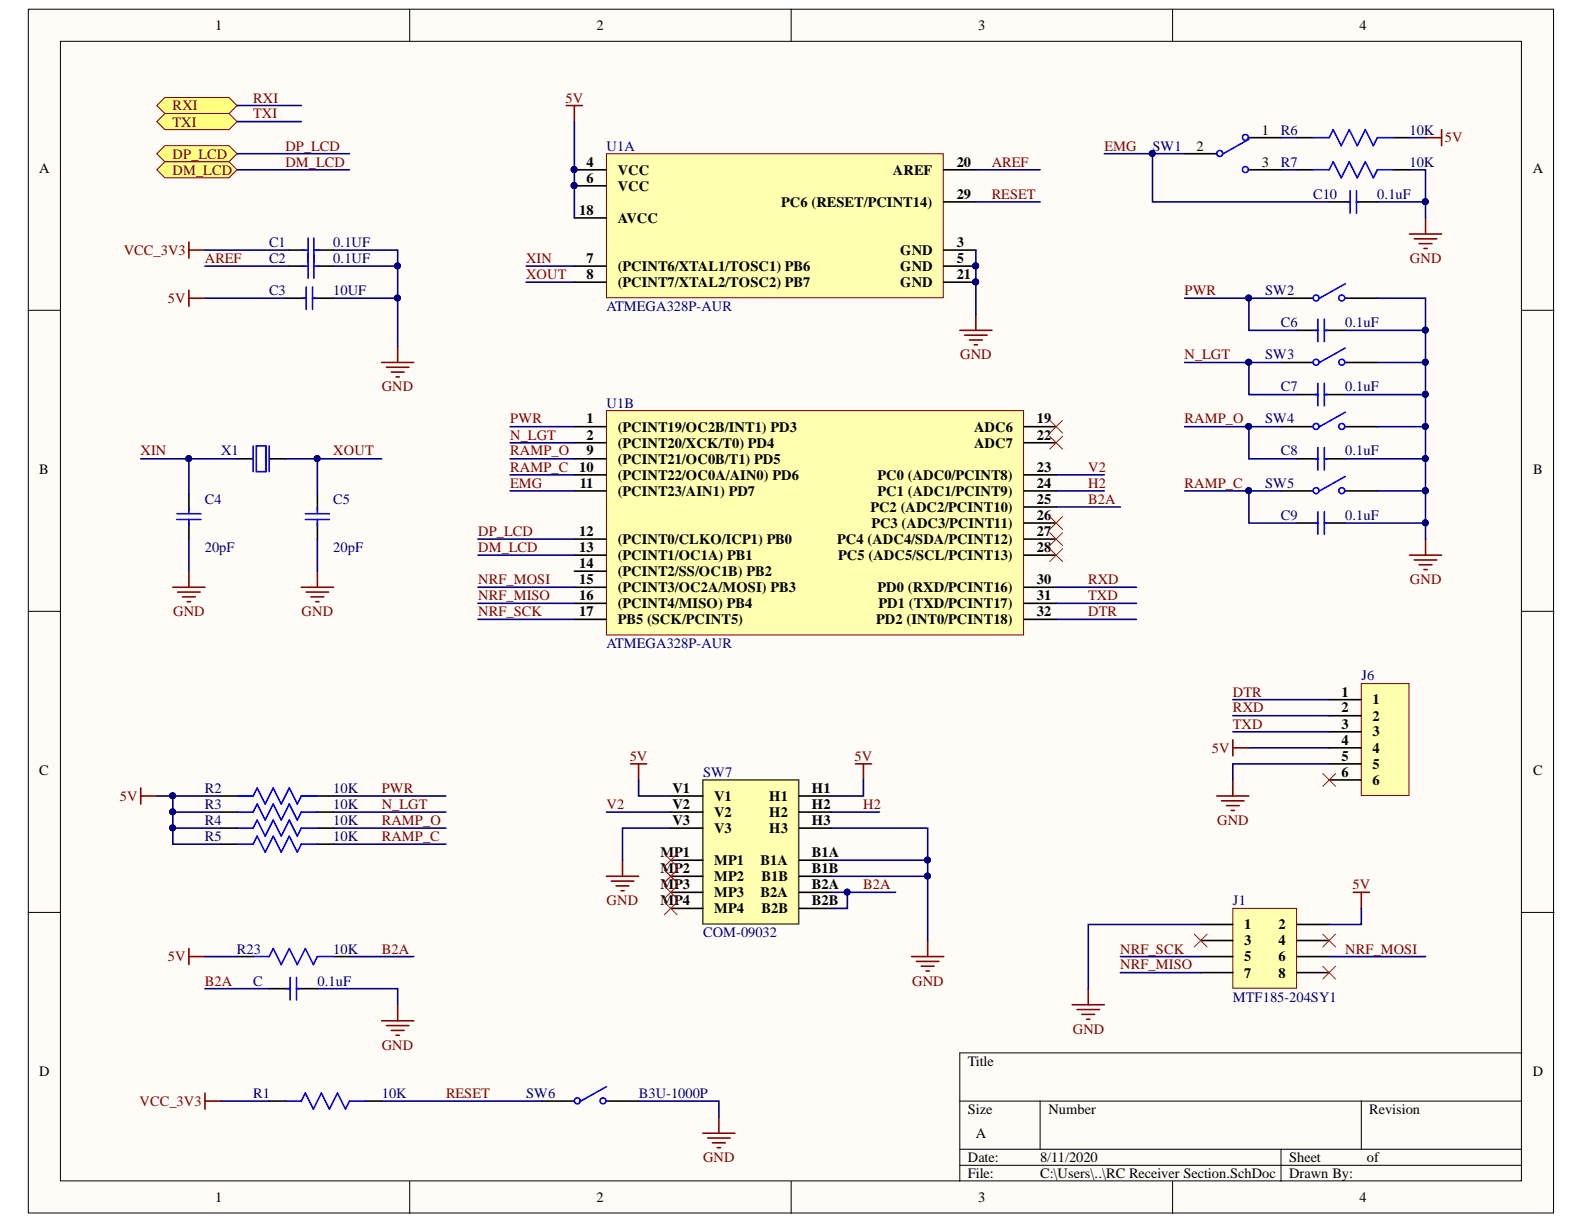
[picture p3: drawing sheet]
<svg xmlns="http://www.w3.org/2000/svg" width="279mm" height="216mm" viewBox="0 0 279 216" stroke-linecap="round" stroke-linejoin="round" font-family="sans-serif">
<g fill="#fffcf8" stroke="#000" stroke-width=".18">
<path d="M5 1.6h269v212.4h-269z"/>
<path d="M10.7 7.3h257.7v201h-257.7z"/>
</g>
<g fill="none" stroke="#000" stroke-width=".18">
<path d="M72.3 1.6v5.7M139.6 1.6v5.7M206.8 1.6v5.7M5 54.7h5.7M268.4 54.7h5.7M5 107.8h5.7M268.4 107.8h5.7M5 160.9h5.7M268.4 160.9h5.7M169.3 194.2h99.1M183.5 194.2v8.5M240.1 194.2v8.5"/>
<path d="M268.4 185.7h-99.1v22.7M72.3 208.4v5.6M139.6 208.4v5.6M169.3 202.7h99.1M169.3 205.5h99.1M206.8 208.4v5.6M226 202.7v5.7"/>
</g>
<path d="M107 27.1h59.4v25.4h-59.4z" fill="#ffffb0" stroke="#800000" stroke-width=".18"/>
<path d="M101.3 29.9h5.7M101.3 32.8h5.7M101.3 38.4h5.7M166.5 29.9h5.6M166.5 35.6h5.6M101.3 46.9h5.7M101.3 49.8h5.7M166.5 44.1h5.6M166.5 46.9h5.6M166.5 49.8h5.6" fill="none" stroke="#000" stroke-width=".28"/>
<g fill="#000080" stroke="#000080" stroke-width=".18">
<circle cx="101.3" cy="29.9" r=".52"/>
<circle cx="172.1" cy="46.9" r=".52"/>
<circle cx="101.3" cy="32.7" r=".52"/>
<circle cx="172.1" cy="49.7" r=".52"/>
</g>
<path d="M107 72.4h73.5v39.6h-73.5z" fill="#ffffb0" stroke="#800000" stroke-width=".18"/>
<g fill="none" stroke="#000" stroke-width=".28">
<path d="M50.3 52.6h3.7M50.9 44.1h2.8M50.9 46.9h2.8M55.1 52.6h3.7M56 44.1h2.8M56 46.9h2.8M101.3 75.3h5.7M101.3 78.1h5.7M180.6 75.3h5.7M180.6 78.1h5.7M33.3 87.2v2.8M33.3 92.3v2.8"/>
<path d="M41.8 80.9h2.9M47.5 80.9h2.8M56 87.2v2.8M56 92.3v2.8M101.3 80.9h5.7M101.3 83.8h5.7M101.3 86.6h5.7M101.3 95.1h5.7M101.3 97.9h5.7M180.6 83.8h5.7M180.6 86.6h5.7M180.6 95.1h5.7"/>
<path d="M180.6 97.9h5.7M180.6 89.4h5.7M180.6 92.3h5.7M101.3 100.8h5.7M101.3 103.6h5.7M101.3 106.4h5.7M101.3 109.3h5.7M180.6 103.6h5.7M180.6 106.4h5.7M180.6 109.3h5.7M47.5 194.2h2.8M64.5 194.2h2.8"/>
<path d="M95.6 194.2h5.7M107 194.2h5.6"/>
</g>
<g fill="none" stroke="#00f" stroke-width=".28">
<path d="M53.3 44.1h1M53.3 46.9h1M53.4 52.6h.6M54 50.6v4M54.3 42v7.1M55.1 50.6v4M55.1 52.6h.6M55.4 44.1h1M55.4 42v7.1M55.4 46.9h1M44.7 78.7v4.5M45.2 78.7h1.7v4.5h-1.7z"/>
<path d="M47.5 78.7v4.5M31.2 91.6h4.2M31.2 90.6h4.2M33.3 89.6v1M33.3 91.6v1.1M53.9 91.6h4.2M53.9 90.6h4.2M56 89.6v1M56 91.6v1.1M50.3 194.2h2.8l.8-1.4 1.4 2.8 1.4-2.8 1.4 2.8 1.4-2.8 1.4 2.8 .7-1.4h2.9M107 191.7l-4.6 2.5"/>
<circle cx="101.8" cy="194.2" r=".52"/>
<circle cx="106.4" cy="194.2" r=".52"/>
</g>
<g fill="none" stroke="#800000" stroke-width=".28">
<path d="M33.3 42.7v2.8M33.3 51.2v2.8M33.3 52.6h2.9M33.3 44.1h2.9M169.3 58.3h5.7M170.1 59.1h4M171 60h2.3M172.1 55.4v2.9M67.3 63.9h5.7M68.2 64.8h3.9M69 65.6h2.3M69.9 66.5h.5"/>
<path d="M70.1 61.1v2.8M171.8 60.8h.6M30.5 103.6h5.7M31.3 104.4h4M32.2 105.3h2.3M33 106.1h.6M33.3 100.8v2.8M53.1 103.6h5.7M54 104.4h4M54.8 105.3h2.3M55.7 106.1h.6M56 100.8v2.8"/>
<path d="M36.2 192.8v2.8M36.2 194.2h2.8M124 199.9h5.6M126.8 197.1v2.8M124.8 200.7h4M125.7 201.6h2.2M126.5 202.4h.6"/>
</g>
<path d="M185.2 74.1l2.2 2.3M185.2 77l2.2 2.2M187.4 74.1l-2.2 2.3M187.4 77l-2.2 2.2M185.2 91.1l2.2 2.3M185.2 94l2.2 2.2M185.2 96.8l2.2 2.3M187.4 91.1l-2.2 2.3M187.4 94l-2.2 2.2M187.4 96.8l-2.2 2.3" fill="none" stroke="#f00" stroke-width=".18"/>
<g fill="#ffff80" stroke="#800000" stroke-width=".18">
<path d="M27.7 18.6l1.4-1.4h11.3l1.4 1.4-1.4 1.4h-11.3z" fill-rule="evenodd"/>
<path d="M27.7 21.4l1.4-1.4h11.3l1.4 1.4-1.4 1.5h-11.3z" fill-rule="evenodd"/>
</g>
<path d="M217.5 160.2h11.2v14.1h-11.2z" fill="#ffffb0" stroke="#800000" stroke-width=".18"/>
<g fill="none" stroke="#000" stroke-width=".28">
<path d="M209 27.1h5.6M220.3 24.3h5.7M220.3 29.9h5.7M228.8 24.3h2.8M228.8 29.9h2.8M245.8 24.3h2.8M245.8 29.9h2.8M226 52.6h5.6M237.3 52.6h5.7M226 63.9h5.6M226 75.3h5.6M237.3 63.9h5.7"/>
<path d="M237.3 75.3h5.7M226 86.6h5.6M237.3 86.6h5.7M39 140.4h2.8M39 143.2h2.8M39 146.1h2.8M39 148.9h2.8M56 140.4h2.8M56 143.2h2.8M56 146.1h2.8M56 148.9h2.8M211.8 163.1h5.7"/>
<path d="M211.8 165.9h5.7M211.8 168.7h5.7M211.8 171.6h5.7M228.8 163.1h5.7M228.8 165.9h5.7M228.8 168.7h5.7M228.8 171.6h5.7"/>
</g>
<g fill="none" stroke="#800000" stroke-width=".28">
<path d="M99.9 18.6h2.8M101.3 18.6v2.8M251.4 24.3h2.9M251.4 38.4v2.9M254.3 22.9v2.8M248.6 41.3h5.7M249.5 42.1h3.9M250.3 43h2.3M251.2 43.8h.5M248.6 97.9h5.7M249.5 98.8h3.9M250.3 99.6h2.3"/>
<path d="M251.4 95.1v2.8M251.2 100.5h.5M24.8 139v2.8M24.8 140.4h2.9M238.7 157.4h2.8M240.1 157.4v2.8M189.1 177.2h5.7M190 178.1h3.9M190.8 178.9h2.3M191.7 179.8h.5M192 174.4v2.8"/>
</g>
<path d="M210.7 164.8l2.2 2.2M212.9 164.8l-2.2 2.2M233.3 164.8l2.3 2.2M233.3 170.4l2.3 2.3M235.6 164.8l-2.3 2.2M235.6 170.4l-2.3 2.3" fill="none" stroke="#f00" stroke-width=".18"/>
<g fill="none" stroke="#00f" stroke-width=".28">
<path d="M220.3 24.6l-4.5 2.5M231.6 24.3h2.9l.7-1.4 1.4 2.8 1.4-2.8 1.4 2.8 1.4-2.8 1.4 2.8 .8-1.4h2.8M231.6 29.9h2.9l.7-1.4 1.4 2.9 1.4-2.9 1.4 2.9 1.4-2.9 1.4 2.9 .8-1.5h2.8M237.3 50.1l-4.5 2.5M237.3 61.4l-4.5 2.5M237.3 72.7l-4.5 2.6M237.3 84l-4.5 2.6M41.8 140.4h2.9l.7-1.4 1.4 2.8 1.4-2.8 1.4 2.8 1.4-2.8 1.4 2.8 .7-1.4h2.9M41.8 146.1h2.9l.7-1.4 1.4 2.8 1.4-2.8 1.4 2.8 1.4-2.8 1.4 2.8 .7-1.4h2.9M41.8 143.2h2.9l.7-1.4 1.4 2.9 1.4-2.9 1.4 2.9 1.4-2.9 1.4 2.9 .7-1.5h2.9M41.8 148.9h2.9l.7-1.4 1.4 2.8 1.4-2.8 1.4 2.8 1.4-2.8 1.4 2.8 .7-1.4h2.9"/>
<circle cx="215.1" cy="27.1" r=".52"/>
<circle cx="219.7" cy="24.2" r=".52"/>
<circle cx="219.7" cy="29.9" r=".52"/>
<circle cx="232.1" cy="52.6" r=".52"/>
<circle cx="236.7" cy="52.6" r=".52"/>
<circle cx="232.1" cy="75.2" r=".52"/>
<circle cx="232.1" cy="63.9" r=".52"/>
<circle cx="236.7" cy="75.2" r=".52"/>
<circle cx="236.7" cy="63.9" r=".52"/>
<circle cx="232.1" cy="86.5" r=".52"/>
<circle cx="236.7" cy="86.5" r=".52"/>
</g>
<g fill="#ffff80" stroke="#800000" stroke-width=".18">
<path d="M27.7 27.1l1.4-1.4h11.3l1.4 1.4-1.4 1.4h-11.3z" fill-rule="evenodd"/>
<path d="M27.7 29.9l1.4-1.4h11.3l1.4 1.4-1.4 1.5h-11.3z" fill-rule="evenodd"/>
</g>
<path d="M234.5 35.6h3.6M239.3 35.6h3.7M228.8 58.3h3.7M233.6 58.3h3.7M228.8 69.6h3.7M233.6 69.6h3.7M228.8 92.3h3.7M228.8 80.9h3.7M233.6 92.3h3.7M233.6 80.9h3.7" fill="none" stroke="#000" stroke-width=".28"/>
<g fill="none" stroke="#00f" stroke-width=".28">
<path d="M237.6 35.6h.5M238.1 33.6v4M239.3 33.6v4M239.3 35.6h.5M231.9 58.3h.6M232.5 56.3v4M233.6 56.3v4M233.6 58.3h.6M231.9 69.6h.6M232.5 67.6v4M232.5 78.9v4M233.6 67.6v4"/>
<path d="M233.6 78.9v4M233.6 69.6h.6M231.9 92.3h.6M231.9 80.9h.6M232.5 90.3v3.9M233.6 90.3v3.9M233.6 92.3h.6M233.6 80.9h.6"/>
</g>
<path d="M240.1 120.6h8.4v19.7h-8.4z" fill="#ffffb0" stroke="#800000" stroke-width=".18"/>
<path d="M234.5 123.4h5.6M234.5 126.2h5.6M234.5 129.1h5.6M234.5 131.9h5.6M234.5 134.7h5.6M234.5 137.6h5.6M41.8 168.7h2.9M58.8 168.7h2.8" fill="none" stroke="#000" stroke-width=".28"/>
<path d="M217.5 130.5v2.8M217.5 137.6v2.8M217.5 131.9h2.8M214.6 140.4h5.7M215.5 141.3h3.9M216.3 142.1h2.3M217.2 143h.5" fill="none" stroke="#800000" stroke-width=".28"/>
<path d="M233.3 136.4l2.3 2.3M235.6 136.4l-2.3 2.3" fill="none" stroke="#f00" stroke-width=".18"/>
<path d="M44.7 168.7h2.8l.7-1.4 1.4 2.8 1.4-2.8 1.4 2.8 1.5-2.8 1.4 2.8 .7-1.4h2.8" fill="none" stroke="#00f" stroke-width=".28"/>
<path d="M124 137.6h16.9v25.4h-16.9z" fill="#ffffb0" stroke="#38761d" stroke-width=".28"/>
<g fill="none" stroke="#000" stroke-width=".28">
<path d="M118.3 140.4h5.7M118.3 143.2h5.7M118.3 151.7h5.7M118.3 146.1h5.7M118.3 154.6h5.7M118.3 157.4h5.7M141 140.4h5.6M141 143.2h5.6M141 151.7h5.6M141 146.1h5.6M141 154.6h5.6M141 157.4h5.6"/>
<path d="M47.5 174.4h3.7M52.3 174.4h3.7M118.3 160.2h5.7M141 160.2h5.6"/>
</g>
<path d="M117.2 153.4l2.2 2.3M117.2 150.6l2.2 2.3M117.2 156.3l2.2 2.2M117.2 159.1l2.2 2.3M119.4 153.4l-2.2 2.3M119.4 150.6l-2.2 2.3M119.4 156.3l-2.2 2.2M119.4 159.1l-2.2 2.3" fill="none" stroke="#f00" stroke-width=".18"/>
<g fill="none" stroke="#800000" stroke-width=".28">
<path d="M111.2 134.7h2.9M112.6 134.7v2.9M150.9 134.7h2.8M152.3 134.7v2.9M107 154.6h5.6M107.8 155.4h4M108.7 156.3h2.2M109.5 157.1h.6M109.8 151.7v2.9M33.3 168.7h2.9M33.3 167.3v2.8M70.1 177.2v2.9"/>
<path d="M160.8 168.7h5.7M161.6 169.6h4M162.5 170.4h2.3M163.3 171.3h.6M163.6 165.9v2.8M67.3 180.1h5.7M68.2 180.9h3.9M69 181.8h2.3M69.9 182.6h.5"/>
</g>
<path d="M50.6 174.4h.6M51.2 172.4v4M52.3 172.4v4M52.3 174.4h.6" fill="none" stroke="#00f" stroke-width=".28"/>
<g fill="none" stroke="#000080" stroke-width=".28">
<path d="M41.8 18.6h11.3M41.8 29.9h19.8M41.8 21.4h11.3M41.8 27.1h19.8M101.3 21.4v17M172.1 29.9h11.4M172.1 35.6h11.4M194.8 27.1h14.2M203.3 27.1v8.5h31.2M226 29.9h2.8M226 24.3h2.8M243 35.6h8.4"/>
<path d="M248.6 29.9h2.8v8.5M248.6 24.3h2.8M36.2 46.9h14.7M36.2 44.1h14.7M36.2 52.6h14.1M58.8 44.1h11.3v17M58.8 46.9h11.3M58.8 52.6h11.3M92.8 46.9h8.5M92.8 49.8h8.5M172.1 44.1v11.3M209 52.6h17"/>
<path d="M220.3 52.6v5.7h8.5M237.3 58.3h14.1M243 52.6h8.4v11.3M90 75.3h11.3M90 78.1h11.3M209 63.9h17M209 75.3h17M220.3 63.9v5.7h8.5M220.3 75.3v5.6h8.5M237.3 69.6h14.1M243 63.9h8.4v22.7M243 75.3h8.4"/>
<path d="M24.8 80.9h17M33.3 80.9v6.3M33.3 95.1v5.7M50.3 80.9h17M56 80.9v6.3M56 95.1v5.7M84.3 95.1h17M84.3 97.9h17M90 80.9h11.3M90 83.8h11.3M90 86.6h11.3M186.3 83.8h8.5"/>
<path d="M186.3 86.6h8.5M186.3 89.4h11.3M209 86.6h17M220.3 86.6v5.7h8.5M237.3 92.3h14.1v2.8M237.3 80.9h14.1M243 86.6h8.4M251.4 86.6v5.7M84.3 103.6h17M84.3 106.4h17M84.3 109.3h17M186.3 103.6h14.2"/>
<path d="M186.3 106.4h14.2M186.3 109.3h14.2M112.6 137.6v2.8h5.7M152.3 137.6v2.8h-5.7M217.5 123.4h17M217.5 126.2h17M217.5 129.1h17M220.3 131.9h14.2M234.5 134.7h-17v2.9M27.7 140.4h11.3M30.5 140.4v2.8h8.5M30.5 143.2v2.9h8.5"/>
<path d="M30.5 146.1v2.8h8.5M58.8 140.4h19.8M58.8 143.2h19.8M58.8 146.1h19.8M58.8 148.9h19.8M107 143.2h11.3M118.3 146.1h-8.5v5.6M146.6 146.1h17v19.8M146.6 157.4h11.4M146.6 143.2h8.5M146.6 154.6h17M146.6 151.7h17"/>
<path d="M149.5 157.4v2.8h-2.9M36.2 168.7h5.6M36.2 174.4h11.3M56 174.4h14.1v2.8M61.6 168.7h11.4M197.6 168.7h14.2M197.6 171.6h14.2M211.8 163.1h-19.8v11.3M234.5 168.7h16.9M240.1 160.2v2.9h-5.6M39 194.2h8.5M67.3 194.2h28.3"/>
<path d="M112.6 194.2h14.2v2.9"/>
</g>
<g fill="#000080" stroke="#000080" stroke-width=".18">
<circle cx="33.3" cy="80.9" r=".52"/>
<circle cx="55.9" cy="80.9" r=".52"/>
<circle cx="172.1" cy="46.9" r=".52"/>
<circle cx="172.1" cy="49.7" r=".52"/>
<circle cx="101.3" cy="32.7" r=".52"/>
<circle cx="101.3" cy="29.9" r=".52"/>
<circle cx="70.1" cy="46.9" r=".52"/>
<circle cx="70.1" cy="52.6" r=".52"/>
<circle cx="203.2" cy="27.1" r=".52"/>
<circle cx="220.2" cy="52.6" r=".52"/>
<circle cx="220.2" cy="63.9" r=".52"/>
<circle cx="220.2" cy="75.2" r=".52"/>
<circle cx="220.2" cy="86.5" r=".52"/>
<circle cx="30.4" cy="140.4" r=".52"/>
<circle cx="30.4" cy="143.2" r=".52"/>
<circle cx="30.4" cy="146" r=".52"/>
<circle cx="251.4" cy="35.6" r=".52"/>
<circle cx="251.4" cy="58.2" r=".52"/>
<circle cx="251.4" cy="63.9" r=".52"/>
<circle cx="251.4" cy="75.2" r=".52"/>
<circle cx="251.4" cy="69.6" r=".52"/>
<circle cx="251.4" cy="86.5" r=".52"/>
<circle cx="251.4" cy="80.9" r=".52"/>
<circle cx="251.4" cy="92.2" r=".52"/>
<circle cx="163.6" cy="151.7" r=".52"/>
<circle cx="163.6" cy="154.5" r=".52"/>
<circle cx="149.4" cy="157.4" r=".52"/>
</g>
<g font-size="2.5">
<text x="38" y="5.3">1</text>
<text x="105.2" y="5.3">2</text>
<text x="172.6" y="5.3">3</text>
<text x="239.8" y="5.3">4</text>
<text x="222.6" y="23.8">1</text>
<text x="103.5" y="29.4">4</text>
<text x="168.8" y="29.4">20</text>
<text x="211.1" y="26.6">2</text>
<text x="222.6" y="29.4">3</text>
<text x="6.9" y="30.4">A</text>
<text x="103.5" y="32.2">6</text>
<text x="109" y="30.8">VCC</text>
<text x="109" y="33.7">VCC</text>
<text x="157.5" y="30.8">AREF</text>
<text x="168.8" y="35.1">29</text>
<text x="270.4" y="30.4">A</text>
<text x="102.2" y="37.9">18</text>
<text x="109" y="39.3">AVCC</text>
<text x="137.8" y="36.5">PC6 (RESET/PCINT14)</text>
<text x="103.5" y="46.3">7</text>
<text x="109" y="47.8">(PCINT6/XTAL1/TOSC1) PB6</text>
<text x="158.8" y="45">GND</text>
<text x="158.8" y="47.8">GND</text>
<text x="168.8" y="43.6">3</text>
<text x="168.8" y="46.3">5</text>
<text x="103.5" y="49.2">8</text>
<text x="109" y="50.7">(PCINT7/XTAL2/TOSC2) PB7</text>
<text x="158.8" y="50.7">GND</text>
<text x="168.8" y="49.2">21</text>
<text x="103.5" y="74.7">1</text>
<text x="103.5" y="77.6">2</text>
<text x="109" y="76.1">(PCINT19/OC2B/INT1) PD3</text>
<text x="171.8" y="76.1">ADC6</text>
<text x="182.9" y="74.7">19</text>
<text x="182.9" y="77.6">22</text>
<text x="6.9" y="83.6">B</text>
<text x="102.2" y="83.2">10</text>
<text x="103.5" y="80.3">9</text>
<text x="109" y="79">(PCINT20/XCK/T0) PD4</text>
<text x="109" y="81.8">(PCINT21/OC0B/T1) PD5</text>
<text x="171.8" y="79">ADC7</text>
<text x="182.9" y="83.2">23</text>
<text x="270.4" y="83.6">B</text>
<text x="102.3" y="86">11</text>
<text x="109" y="84.7">(PCINT22/OC0A/AIN0) PD6</text>
<text x="109" y="87.4">(PCINT23/AIN1) PD7</text>
<text x="154.8" y="84.7">PC0 (ADC0/PCINT8)</text>
<text x="154.8" y="87.4">PC1 (ADC1/PCINT9)</text>
<text x="182.9" y="86">24</text>
<text x="182.9" y="88.9">25</text>
<text x="102.2" y="94.5">12</text>
<text x="109" y="96">(PCINT0/CLKO/ICP1) PB0</text>
<text x="147.7" y="96">PC4 (ADC4/SDA/PCINT12)</text>
<text x="153.5" y="90.3">PC2 (ADC2/PCINT10)</text>
<text x="153.7" y="93.1">PC3 (ADC3/PCINT11)</text>
<text x="182.9" y="91.7">26</text>
<text x="182.9" y="94.5">27</text>
<text x="102.2" y="97.3">13</text>
<text x="102.2" y="100.2">14</text>
<text x="109" y="98.8">(PCINT1/OC1A) PB1</text>
<text x="109" y="101.7">(PCINT2/SS/OC1B) PB2</text>
<text x="147.9" y="98.8">PC5 (ADC5/SCL/PCINT13)</text>
<text x="182.9" y="97.3">28</text>
<text x="102.2" y="103">15</text>
<text x="102.2" y="105.9">16</text>
<text x="109" y="104.4">(PCINT3/OC2A/MOSI) PB3</text>
<text x="109" y="107.3">(PCINT4/MISO) PB4</text>
<text x="154.8" y="104.4">PD0 (RXD/PCINT16)</text>
<text x="155" y="107.3">PD1 (TXD/PCINT17)</text>
<text x="182.9" y="103">30</text>
<text x="182.9" y="105.9">31</text>
<text x="102.2" y="108.7">17</text>
<text x="109" y="110.1">PB5 (SCK/PCINT5)</text>
<text x="154.5" y="110.1">PD2 (INT0/PCINT18)</text>
<text x="182.9" y="108.7">32</text>
<text x="236.6" y="122.9">1</text>
<text x="236.6" y="125.7">2</text>
<text x="242.1" y="124.2">1</text>
<text x="236.6" y="128.5">3</text>
<text x="236.6" y="131.3">4</text>
<text x="242.1" y="127.1">2</text>
<text x="242.1" y="129.9">3</text>
<text x="6.9" y="136.7">C</text>
<text x="236.6" y="134.2">5</text>
<text x="236.6" y="137">6</text>
<text x="242.1" y="132.8">4</text>
<text x="242.1" y="135.6">5</text>
<text x="270.4" y="136.7">C</text>
<text x="118.6" y="139.9">V1</text>
<text x="118.6" y="142.7">V2</text>
<text x="126" y="141.2">V1</text>
<text x="135.7" y="141.2">H1</text>
<text x="143.2" y="139.9">H1</text>
<text x="143.2" y="142.7">H2</text>
<text x="242.1" y="138.4">6</text>
<text x="118.6" y="145.5">V3</text>
<text x="126" y="144.1">V2</text>
<text x="126" y="146.9">V3</text>
<text x="135.7" y="144.1">H2</text>
<text x="135.7" y="146.9">H3</text>
<text x="143.2" y="145.5">H3</text>
<text x="116.5" y="151.2">MP1</text>
<text x="116.5" y="154">MP2</text>
<text x="126" y="152.6">MP1</text>
<text x="126" y="155.4">MP2</text>
<text x="134.2" y="152.6">B1A</text>
<text x="134.3" y="155.4">B1B</text>
<text x="143.2" y="151.2">B1A</text>
<text x="143.2" y="154">B1B</text>
<text x="116.5" y="159.7">MP4</text>
<text x="116.5" y="156.9">MP3</text>
<text x="126" y="161.1">MP4</text>
<text x="126" y="158.2">MP3</text>
<text x="134.2" y="158.2">B2A</text>
<text x="134.3" y="161.1">B2B</text>
<text x="143.2" y="156.9">B2A</text>
<text x="143.2" y="159.7">B2B</text>
<text x="219.4" y="163.9">1</text>
<text x="219.4" y="166.8">3</text>
<text x="225.5" y="163.9">2</text>
<text x="225.5" y="166.8">4</text>
<text x="219.4" y="169.6">5</text>
<text x="219.4" y="172.4">7</text>
<text x="225.5" y="169.6">6</text>
<text x="225.5" y="172.4">8</text>
<text x="6.9" y="189.8">D</text>
<text x="170.7" y="188">Title</text>
<text x="270.4" y="189.8">D</text>
<text x="170.7" y="196.5">Size</text>
<text x="184.9" y="196.5">Number</text>
<text x="241.5" y="196.5">Revision</text>
<text x="172.1" y="200.8">A</text>
<text x="170.7" y="205">Date:</text>
<text x="170.7" y="207.8">File:</text>
<text x="183.5" y="205">8/11/2020</text>
<text x="183.5" y="207.8">C:\Users\..\RC Receiver Section.SchDoc</text>
<text x="227.4" y="205">Sheet</text>
<text x="227.4" y="207.8">Drawn By:</text>
<text x="241.1" y="205">of</text>
<text x="38" y="212.1">1</text>
<text x="105.2" y="212.1">2</text>
<text x="172.6" y="212.1">3</text>
<text x="239.8" y="212.1">4</text>
</g>
<g font-size="2.5" fill="#800000">
<text x="30.5" y="19.5">RXI</text>
<text x="30.5" y="22.3">TXI</text>
<text x="44.7" y="18.1">RXI</text>
<text x="44.7" y="20.9">TXI</text>
<text x="99.7" y="18.1">5V</text>
<text x="30.5" y="28">DP_LCD</text>
<text x="50.3" y="26.6">DP_LCD</text>
<text x="50.3" y="29.4">DM_LCD</text>
<text x="174.9" y="29.4">AREF</text>
<text x="194.8" y="26.6">EMG</text>
<text x="254.9" y="25.1">5V</text>
<text x="30.5" y="30.8">DM_LCD</text>
<text x="174.9" y="35.1">RESET</text>
<text x="21.8" y="45">VCC_3V3</text>
<text x="36.1" y="46.3">AREF</text>
<text x="92.8" y="46.3">XIN</text>
<text x="248.7" y="46.3">GND</text>
<text x="29.6" y="53.4">5V</text>
<text x="92.8" y="49.2">XOUT</text>
<text x="208.9" y="52">PWR</text>
<text x="169.4" y="63.3">GND</text>
<text x="208.9" y="63.3">N_LGT</text>
<text x="67.3" y="69">GND</text>
<text x="90" y="74.7">PWR</text>
<text x="90" y="77.6">N_LGT</text>
<text x="208.9" y="74.7">RAMP_O</text>
<text x="24.8" y="80.3">XIN</text>
<text x="58.8" y="80.3">XOUT</text>
<text x="90" y="80.3">RAMP_O</text>
<text x="90" y="83.2">RAMP_C</text>
<text x="191.9" y="83.2">V2</text>
<text x="90" y="86">EMG</text>
<text x="191.9" y="86">H2</text>
<text x="191.9" y="88.9">B2A</text>
<text x="208.9" y="86">RAMP_C</text>
<text x="84.3" y="94.5">DP_LCD</text>
<text x="84.3" y="97.3">DM_LCD</text>
<text x="84.3" y="103">NRF_MOSI</text>
<text x="84.3" y="105.9">NRF_MISO</text>
<text x="191.9" y="105.9">TXD</text>
<text x="191.9" y="103">RXD</text>
<text x="248.7" y="103">GND</text>
<text x="30.5" y="108.7">GND</text>
<text x="53.2" y="108.7">GND</text>
<text x="84.3" y="108.7">NRF_SCK</text>
<text x="191.9" y="108.7">DTR</text>
<text x="217.5" y="125.7">RXD</text>
<text x="217.5" y="122.9">DTR</text>
<text x="217.5" y="128.5">TXD</text>
<text x="111.1" y="134.2">5V</text>
<text x="150.7" y="134.2">5V</text>
<text x="213.8" y="132.8">5V</text>
<text x="21.1" y="141.2">5V</text>
<text x="67.3" y="139.9">PWR</text>
<text x="67.3" y="142.7">N_LGT</text>
<text x="107" y="142.7">V2</text>
<text x="152.3" y="142.7">H2</text>
<text x="67.3" y="145.5">RAMP_O</text>
<text x="67.3" y="148.3">RAMP_C</text>
<text x="214.7" y="145.5">GND</text>
<text x="107" y="159.7">GND</text>
<text x="152.3" y="156.9">B2A</text>
<text x="238.5" y="156.9">5V</text>
<text x="29.6" y="169.6">5V</text>
<text x="36.1" y="173.9">B2A</text>
<text x="67.3" y="168.2">B2A</text>
<text x="160.9" y="173.9">GND</text>
<text x="197.6" y="168.2">NRF_SCK</text>
<text x="197.6" y="171">NRF_MISO</text>
<text x="237.3" y="168.2">NRF_MOSI</text>
<text x="67.3" y="185.2">GND</text>
<text x="189.2" y="182.3">GND</text>
<text x="24.6" y="195.1">VCC_3V3</text>
<text x="78.7" y="193.7">RESET</text>
<text x="124" y="205">GND</text>
</g>
<g font-size="2.5" fill="#000080">
<text x="225.9" y="23.8">R6</text>
<text x="248.6" y="23.8">10K</text>
<text x="107" y="26.6">U1A</text>
<text x="203.3" y="26.6">SW1</text>
<text x="225.9" y="29.4">R7</text>
<text x="248.6" y="29.4">10K</text>
<text x="231.6" y="35.1">C10</text>
<text x="242.9" y="35.1">0.1uF</text>
<text x="47.5" y="43.6">C1</text>
<text x="47.5" y="46.3">C2</text>
<text x="58.8" y="43.6">0.1UF</text>
<text x="58.8" y="46.3">0.1UF</text>
<text x="47.5" y="52">C3</text>
<text x="58.8" y="52">10UF</text>
<text x="223.2" y="52">SW2</text>
<text x="107" y="54.9">ATMEGA328P-AUR</text>
<text x="225.9" y="57.7">C6</text>
<text x="237.3" y="57.7">0.1uF</text>
<text x="223.2" y="63.3">SW3</text>
<text x="107" y="71.9">U1B</text>
<text x="225.9" y="69">C7</text>
<text x="237.3" y="69">0.1uF</text>
<text x="223.2" y="74.7">SW4</text>
<text x="39" y="80.3">X1</text>
<text x="225.9" y="80.3">C8</text>
<text x="237.3" y="80.3">0.1uF</text>
<text x="36.1" y="88.9">C4</text>
<text x="58.8" y="88.9">C5</text>
<text x="223.2" y="86">SW5</text>
<text x="225.9" y="91.7">C9</text>
<text x="237.3" y="91.7">0.1uF</text>
<text x="36.1" y="97.3">20pF</text>
<text x="58.8" y="97.3">20pF</text>
<text x="107" y="114.3">ATMEGA328P-AUR</text>
<text x="240.2" y="120">J6</text>
<text x="124" y="137">SW7</text>
<text x="36.1" y="139.9">R2</text>
<text x="36.1" y="142.7">R3</text>
<text x="58.8" y="139.9">10K</text>
<text x="58.8" y="142.7">10K</text>
<text x="36.1" y="145.5">R4</text>
<text x="36.1" y="148.3">R5</text>
<text x="58.8" y="145.5">10K</text>
<text x="58.8" y="148.3">10K</text>
<text x="217.5" y="159.7">J1</text>
<text x="124" y="165.3">COM-09032</text>
<text x="41.8" y="168.2">R23</text>
<text x="44.7" y="173.9">C</text>
<text x="56" y="173.9">0.1uF</text>
<text x="58.8" y="168.2">10K</text>
<text x="217.5" y="176.7">MTF185-204SY1</text>
<text x="44.7" y="193.7">R1</text>
<text x="67.3" y="193.7">10K</text>
<text x="92.8" y="193.7">SW6</text>
<text x="112.7" y="193.7">B3U-1000P</text>
</g>
</svg>
